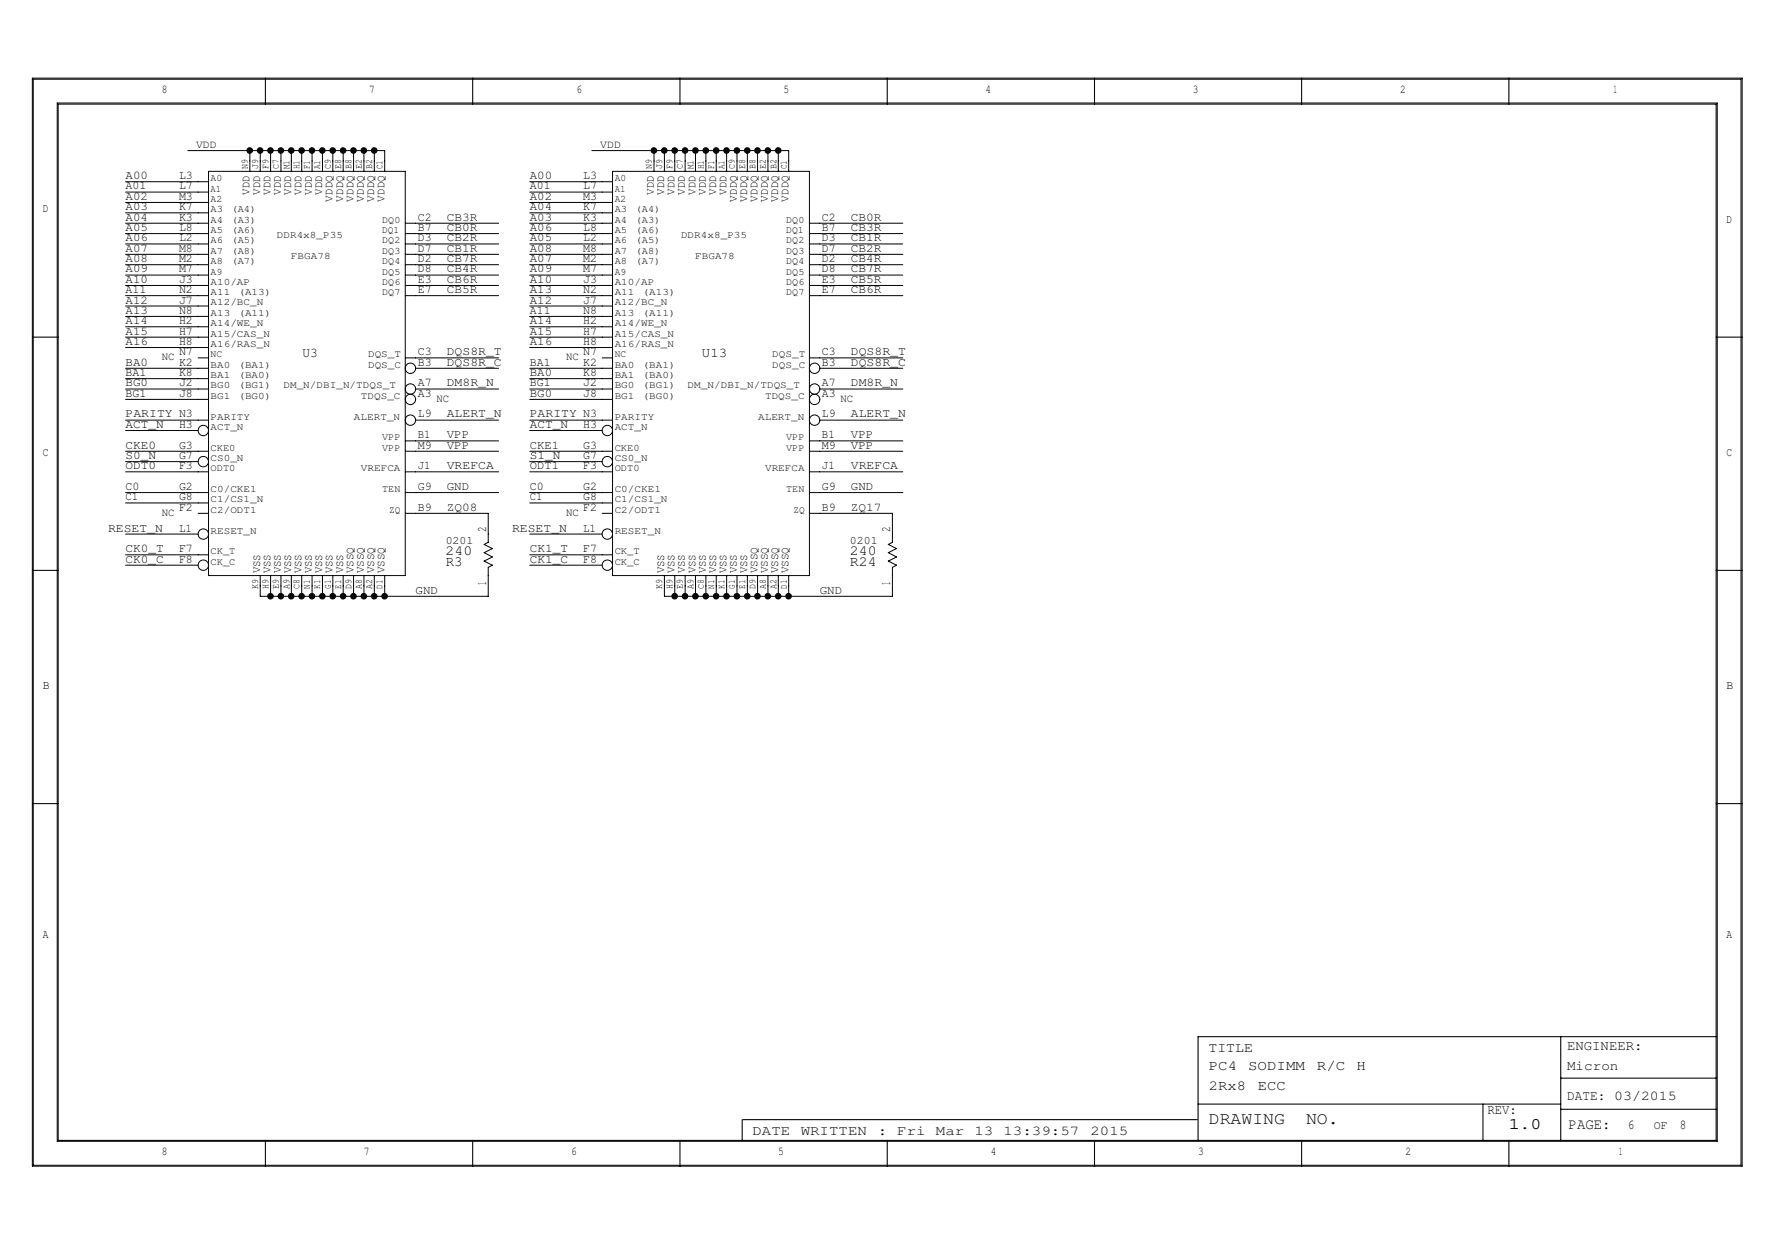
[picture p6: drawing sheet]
<svg xmlns="http://www.w3.org/2000/svg" width="420mm" height="297mm" viewBox="0 0 420 297" stroke-linecap="round" stroke-linejoin="round" font-family="sans-serif">
<g fill="none" stroke="#000" stroke-width=".25">
<path d="M7.7 18.5h404.7v257.5h-404.7zM62.8 18.5v6.1M111.9 18.5v6.1M161 18.5v6.1M210 18.5v6.1M259.1 18.5v6.1M308.1 18.5v6.1M357.2 18.5v6.1M13.8 24.6h392.4v245.3h-392.4zM7.7 79.8h6.1M406.2 79.8h6.2M7.7 135h6.1"/>
<path d="M406.2 135h6.2M7.7 190.2h6.1M406.2 190.2h6.2M369.4 245.4v24.5M369.4 255.2h36.8M406.2 245.4h-122.6v24.5M62.8 269.9v6.1M111.9 269.9v6.1M161 269.9v6.1M175.7 265v4.9M175.9 265h107.4M210 269.9v6.1"/>
<path d="M259.1 269.9v6.1M283.6 261.3h85.8M308.1 269.9v6.1M351 261.3v8.6M357.2 269.9v6.1M369.4 262.6h36.8"/>
</g>
<g fill="none" stroke="#000" stroke-width=".24">
<path d="M7.9 18.8h404.2v257h-404.2zM13.5 24.4h393v245.7h-393zM44.5 35.6h46.6v5M59.1 35.6v5M61.6 35.6v5M64.1 35.6v5M66.5 35.6v5M69 35.6v5M71.4 35.6v5M73.9 35.6v5M76.3 35.6v5M78.8 35.6v5"/>
<path d="M81.2 35.6v5M83.7 35.6v5M86.1 35.6v5M88.6 35.6v5M140.1 35.6h46.6v5M154.8 35.6v5M157.3 35.6v5M159.7 35.6v5M162.2 35.6v5M164.6 35.6v5M167.1 35.6v5M169.5 35.6v5"/>
<path d="M172 35.6v5M174.5 35.6v5M176.9 35.6v5M179.3 35.6v5M181.8 35.6v5M184.2 35.6v5M29.7 43h19.7M29.7 45.5h19.7M29.7 47.9h19.7M29.7 50.4h19.7M29.7 52.8h19.7M29.7 55.3h19.7"/>
<path d="M29.7 57.7h19.7M49.4 40.6h46.5v95.6h-46.5zM95.9 52.8h22.1M95.9 55.3h22.1M95.9 57.7h22.1M125.4 43h19.6M125.4 45.5h19.6M125.4 47.9h19.6M125.4 50.4h19.6M125.4 52.8h19.6M125.4 55.3h19.6M125.4 57.7h19.6"/>
<path d="M145 40.6h46.6v95.6h-46.6zM191.6 52.8h22.1M191.6 55.3h22.1M191.6 57.7h22.1M29.7 60.2h19.7M29.7 62.7h19.7M29.7 65.1h19.7M29.7 67.6h19.7M29.7 70h19.7M29.7 72.4h19.7M29.7 74.9h19.7M29.7 79.8h19.7"/>
<path d="M29.7 77.3h19.7M95.9 60.2h22.1M95.9 62.7h22.1M95.9 65.1h22.1M95.9 67.6h22.1M95.9 70h22.1M125.4 60.2h19.6M125.4 62.7h19.6M125.4 65.1h19.6M125.4 67.6h19.6M125.4 70h19.6M125.4 72.4h19.6"/>
<path d="M125.4 74.9h19.6M125.4 79.8h19.6M125.4 77.3h19.6M191.6 60.2h22.1M191.6 62.7h22.1M191.6 65.1h22.1M191.6 67.6h22.1M191.6 70h22.1M29.7 87.2h19.7M29.7 89.6h19.7M29.7 92.1h19.7M29.7 94.5h19.7"/>
<path d="M29.7 99.4h19.7M29.7 82.3h19.7M46.9 84.7h2.5M95.9 84.7h22.1M98.4 87.2h19.6M98.4 92.1h19.6M98.4 99.4h19.6M125.4 87.2h19.6M125.4 89.6h19.6M125.4 92.1h19.6M125.4 94.5h19.6M125.4 99.4h19.6"/>
<path d="M125.4 82.3h19.6M142.5 84.7h2.5M191.6 84.7h22.1M194.1 87.2h19.6M194.1 92.1h19.6M194.1 99.4h19.6M29.7 106.8h19.7M29.7 116.6h19.7M29.7 111.7h19.7M29.7 119h19.7M29.7 109.3h17.2M29.7 101.9h17.2"/>
<path d="M95.9 106.8h22.1M95.9 116.6h22.1M95.9 111.7h22.1M95.9 104.4h22.1M125.4 106.8h19.6M125.4 116.6h19.6M125.4 111.7h19.6M125.4 119h19.6M125.4 109.3h17.1M125.4 101.9h17.1M191.6 106.8h22.1M191.6 116.6h22.1"/>
<path d="M191.6 111.7h22.1M191.6 104.4h22.1M29.7 131.3h19.7M29.7 126.4h17.2M29.7 133.8h17.2M46.9 121.5h2.5M64.1 136.2v4.9M66.5 136.2v4.9M69 136.2v4.9M71.4 136.2v4.9M73.9 136.2v4.9M76.3 136.2v4.9"/>
<path d="M78.8 136.2v4.9M81.2 136.2v4.9M83.7 136.2v4.9M86.1 136.2v4.9M88.6 136.2v4.9M91.1 136.2v4.9M95.9 121.5h19.7v6.9l-1 .5 1.9 .9-1.9 1 1.9 1-1.9 1 1.9 1-.9 .5v6.8h-54v-4.9M125.4 131.3h19.6M125.4 126.4h17.1M125.4 133.8h17.1M142.5 121.5h2.5M159.7 136.2v4.9"/>
<path d="M162.2 136.2v4.9M164.6 136.2v4.9M167.1 136.2v4.9M169.5 136.2v4.9M172 136.2v4.9M174.5 136.2v4.9M176.9 136.2v4.9M179.3 136.2v4.9M181.8 136.2v4.9M184.2 136.2v4.9M186.7 136.2v4.9M191.6 121.5h19.6v6.9l-.9 .5 1.9 .9-1.9 1 1.9 1-1.9 1 1.9 1-1 .5v6.8h-53.9v-4.9"/>
<circle cx="59.1" cy="35.6" r=".66"/>
<circle cx="61.6" cy="35.6" r=".66"/>
<circle cx="64" cy="35.6" r=".66"/>
<circle cx="66.5" cy="35.6" r=".66"/>
<circle cx="68.9" cy="35.6" r=".66"/>
<circle cx="71.4" cy="35.6" r=".66"/>
<circle cx="73.8" cy="35.6" r=".66"/>
<circle cx="76.3" cy="35.6" r=".66"/>
<circle cx="78.8" cy="35.6" r=".66"/>
<circle cx="81.2" cy="35.6" r=".66"/>
<circle cx="83.7" cy="35.6" r=".66"/>
<circle cx="86.1" cy="35.6" r=".66"/>
<circle cx="88.6" cy="35.6" r=".66"/>
<circle cx="154.8" cy="35.6" r=".66"/>
<circle cx="157.2" cy="35.6" r=".66"/>
<circle cx="159.7" cy="35.6" r=".66"/>
<circle cx="162.2" cy="35.6" r=".66"/>
<circle cx="164.6" cy="35.6" r=".66"/>
<circle cx="167.1" cy="35.6" r=".66"/>
<circle cx="169.5" cy="35.6" r=".66"/>
<circle cx="172" cy="35.6" r=".66"/>
<circle cx="174.4" cy="35.6" r=".66"/>
<circle cx="176.9" cy="35.6" r=".66"/>
<circle cx="179.3" cy="35.6" r=".66"/>
<circle cx="181.8" cy="35.6" r=".66"/>
<circle cx="184.2" cy="35.6" r=".66"/>
<circle cx="97.1" cy="99.4" r="1.23"/>
<circle cx="97.1" cy="92.1" r="1.23"/>
<circle cx="97.1" cy="87.2" r="1.23"/>
<circle cx="97.1" cy="94.5" r="1.23"/>
<circle cx="192.8" cy="92.1" r="1.23"/>
<circle cx="192.8" cy="87.2" r="1.23"/>
<circle cx="192.8" cy="99.4" r="1.23"/>
<circle cx="192.8" cy="94.5" r="1.23"/>
<circle cx="48.1" cy="101.9" r="1.23"/>
<circle cx="48.1" cy="109.3" r="1.23"/>
<circle cx="143.8" cy="101.9" r="1.23"/>
<circle cx="143.8" cy="109.3" r="1.23"/>
<circle cx="48.1" cy="126.4" r="1.23"/>
<circle cx="48.1" cy="133.8" r="1.23"/>
<circle cx="143.8" cy="133.8" r="1.23"/>
<circle cx="143.8" cy="126.4" r="1.23"/>
<circle cx="64" cy="141.1" r=".66"/>
<circle cx="66.5" cy="141.1" r=".66"/>
<circle cx="68.9" cy="141.1" r=".66"/>
<circle cx="71.4" cy="141.1" r=".66"/>
<circle cx="73.8" cy="141.1" r=".66"/>
<circle cx="76.3" cy="141.1" r=".66"/>
<circle cx="78.8" cy="141.1" r=".66"/>
<circle cx="81.2" cy="141.1" r=".66"/>
<circle cx="83.7" cy="141.1" r=".66"/>
<circle cx="86.1" cy="141.1" r=".66"/>
<circle cx="88.6" cy="141.1" r=".66"/>
<circle cx="91" cy="141.1" r=".66"/>
<circle cx="159.7" cy="141.1" r=".66"/>
<circle cx="162.2" cy="141.1" r=".66"/>
<circle cx="164.6" cy="141.1" r=".66"/>
<circle cx="167.1" cy="141.1" r=".66"/>
<circle cx="169.5" cy="141.1" r=".66"/>
<circle cx="172" cy="141.1" r=".66"/>
<circle cx="174.4" cy="141.1" r=".66"/>
<circle cx="176.9" cy="141.1" r=".66"/>
<circle cx="179.3" cy="141.1" r=".66"/>
<circle cx="181.8" cy="141.1" r=".66"/>
<circle cx="184.2" cy="141.1" r=".66"/>
<circle cx="186.7" cy="141.1" r=".66"/>
</g>
<g fill="#000">
<circle cx="59.1" cy="35.6" r=".66"/>
<circle cx="61.6" cy="35.6" r=".66"/>
<circle cx="64" cy="35.6" r=".66"/>
<circle cx="66.5" cy="35.6" r=".66"/>
<circle cx="68.9" cy="35.6" r=".66"/>
<circle cx="71.4" cy="35.6" r=".66"/>
<circle cx="73.8" cy="35.6" r=".66"/>
<circle cx="76.3" cy="35.6" r=".66"/>
<circle cx="78.8" cy="35.6" r=".66"/>
<circle cx="81.2" cy="35.6" r=".66"/>
<circle cx="83.7" cy="35.6" r=".66"/>
<circle cx="86.1" cy="35.6" r=".66"/>
<circle cx="88.6" cy="35.6" r=".66"/>
<circle cx="154.8" cy="35.6" r=".66"/>
<circle cx="157.2" cy="35.6" r=".66"/>
<circle cx="159.7" cy="35.6" r=".66"/>
<circle cx="162.2" cy="35.6" r=".66"/>
<circle cx="164.6" cy="35.6" r=".66"/>
<circle cx="167.1" cy="35.6" r=".66"/>
<circle cx="169.5" cy="35.6" r=".66"/>
<circle cx="172" cy="35.6" r=".66"/>
<circle cx="174.4" cy="35.6" r=".66"/>
<circle cx="176.9" cy="35.6" r=".66"/>
<circle cx="179.3" cy="35.6" r=".66"/>
<circle cx="181.8" cy="35.6" r=".66"/>
<circle cx="184.2" cy="35.6" r=".66"/>
<circle cx="64" cy="141.1" r=".66"/>
<circle cx="66.5" cy="141.1" r=".66"/>
<circle cx="68.9" cy="141.1" r=".66"/>
<circle cx="71.4" cy="141.1" r=".66"/>
<circle cx="73.8" cy="141.1" r=".66"/>
<circle cx="76.3" cy="141.1" r=".66"/>
<circle cx="78.8" cy="141.1" r=".66"/>
<circle cx="81.2" cy="141.1" r=".66"/>
<circle cx="83.7" cy="141.1" r=".66"/>
<circle cx="86.1" cy="141.1" r=".66"/>
<circle cx="88.6" cy="141.1" r=".66"/>
<circle cx="91" cy="141.1" r=".66"/>
<circle cx="159.7" cy="141.1" r=".66"/>
<circle cx="162.2" cy="141.1" r=".66"/>
<circle cx="164.6" cy="141.1" r=".66"/>
<circle cx="167.1" cy="141.1" r=".66"/>
<circle cx="169.5" cy="141.1" r=".66"/>
<circle cx="172" cy="141.1" r=".66"/>
<circle cx="174.4" cy="141.1" r=".66"/>
<circle cx="176.9" cy="141.1" r=".66"/>
<circle cx="179.3" cy="141.1" r=".66"/>
<circle cx="181.8" cy="141.1" r=".66"/>
<circle cx="184.2" cy="141.1" r=".66"/>
<circle cx="186.7" cy="141.1" r=".66"/>
</g>
<g font-size="4.1">
<text x="286.1" y="266.1">DRAWING</text>
<text x="309.2" y="266.1">NO.</text>
<text x="357.1" y="267.2">1.0</text>
</g>
<text font-size="3.6" x="371.3" y="267.3">PAGE:</text>
<g font-size="3.4">
<text x="105.5" y="131.4">240</text>
<text x="201.2" y="131.4">240</text>
<text x="105.5" y="134.1">R3</text>
<text x="201.2" y="134.1">R24</text>
</g>
<g font-size="3.3">
<text x="286" y="248.9">TITLE</text>
<text x="370.9" y="248.5">ENGINEER:</text>
<text x="286.1" y="253.2">PC4</text>
<text x="286.1" y="258">2Rx8</text>
<text x="295.4" y="253.2">SODIMM</text>
<text x="297.8" y="258">ECC</text>
<text x="311.7" y="253.2">R/C</text>
<text x="321.1" y="253.2">H</text>
<text x="370.9" y="253.2">Micron</text>
<text x="352.1" y="263.7">REV:</text>
<text x="370.9" y="260.3">DATE: 03/2015</text>
<text x="178.1" y="268.5">DATE</text>
<text x="189.5" y="268.5">WRITTEN</text>
<text x="207.8" y="268.5">:</text>
<text x="212.4" y="268.5">Fri</text>
<text x="221.5" y="268.5">Mar</text>
<text x="230.7" y="268.5">13</text>
<text x="237.5" y="268.5">13:39:57</text>
<text x="258.1" y="268.5">2015</text>
<text x="385.4" y="267.3">6</text>
<text x="397.6" y="267.3">8</text>
</g>
<g font-size="3.2">
<text x="71.6" y="84.5">U3</text>
<text x="166.2" y="84.5">U13</text>
</g>
<g font-size="3.1">
<text x="115.1" y="125.9" transform="rotate(-90 115.1 125.9)">2</text>
<text x="210.7" y="125.9" transform="rotate(-90 210.7 125.9)">2</text>
<text x="115.1" y="138.3" transform="rotate(-90 115.1 138.3)">1</text>
<text x="210.7" y="138.3" transform="rotate(-90 210.7 138.3)">1</text>
</g>
<g font-size="2.8">
<text x="38.3" y="22.1">8</text>
<text x="87.4" y="22.1">7</text>
<text x="136.4" y="22.1">6</text>
<text x="185.5" y="22.1">5</text>
<text x="233.3" y="22.1">4</text>
<text x="282.4" y="22.1">3</text>
<text x="331.4" y="22.1">2</text>
<text x="381.9" y="22.1">1</text>
<text x="29.7" y="47.3">A02</text>
<text x="29.7" y="44.8">A01</text>
<text x="29.7" y="42.4">A00</text>
<text x="42.4" y="47.3">M3</text>
<text x="42.4" y="44.8">L7</text>
<text x="42.4" y="42.4">L3</text>
<text x="125.4" y="47.3">A02</text>
<text x="125.4" y="44.8">A01</text>
<text x="125.4" y="42.4">A00</text>
<text x="138" y="47.3">M3</text>
<text x="138" y="44.8">L7</text>
<text x="138" y="42.4">L3</text>
<text x="10.1" y="50.2">D</text>
<text x="29.7" y="52.2">A04</text>
<text x="29.7" y="49.7">A03</text>
<text x="42.4" y="52.2">K3</text>
<text x="42.4" y="49.7">K7</text>
<text x="98.9" y="52.2">C2</text>
<text x="105.7" y="52.2">CB3R</text>
<text x="125.4" y="52.2">A03</text>
<text x="125.4" y="49.7">A04</text>
<text x="138" y="52.2">K3</text>
<text x="138" y="49.7">K7</text>
<text x="194.6" y="52.2">C2</text>
<text x="201.4" y="52.2">CB0R</text>
<text x="408.7" y="52.7">D</text>
<text x="29.7" y="59.6">A07</text>
<text x="29.7" y="57.1">A06</text>
<text x="29.7" y="54.7">A05</text>
<text x="42.4" y="59.6">M8</text>
<text x="42.4" y="57.1">L2</text>
<text x="42.4" y="54.7">L8</text>
<text x="98.9" y="59.6">D7</text>
<text x="98.9" y="57.1">D3</text>
<text x="98.9" y="54.7">B7</text>
<text x="105.7" y="59.6">CB1R</text>
<text x="105.7" y="57.1">CB2R</text>
<text x="105.7" y="54.7">CB0R</text>
<text x="125.4" y="59.6">A08</text>
<text x="125.4" y="57.1">A05</text>
<text x="125.4" y="54.7">A06</text>
<text x="138" y="59.6">M8</text>
<text x="138" y="57.1">L2</text>
<text x="138" y="54.7">L8</text>
<text x="194.6" y="59.6">D7</text>
<text x="194.6" y="57.1">D3</text>
<text x="194.6" y="54.7">B7</text>
<text x="201.4" y="59.6">CB2R</text>
<text x="201.4" y="57.1">CB1R</text>
<text x="201.4" y="54.7">CB3R</text>
<text x="29.7" y="64.5">A09</text>
<text x="29.7" y="62">A08</text>
<text x="42.4" y="64.5">M7</text>
<text x="42.4" y="62">M2</text>
<text x="98.9" y="64.5">D8</text>
<text x="98.9" y="62">D2</text>
<text x="105.7" y="64.5">CB4R</text>
<text x="105.7" y="62">CB7R</text>
<text x="125.4" y="64.5">A09</text>
<text x="125.4" y="62">A07</text>
<text x="138" y="64.5">M7</text>
<text x="138" y="62">M2</text>
<text x="194.6" y="64.5">D8</text>
<text x="194.6" y="62">D2</text>
<text x="201.4" y="64.5">CB7R</text>
<text x="201.4" y="62">CB4R</text>
<text x="29.7" y="71.8">A12</text>
<text x="29.7" y="69.4">A11</text>
<text x="29.7" y="66.9">A10</text>
<text x="42.4" y="71.8">J7</text>
<text x="42.4" y="69.4">N2</text>
<text x="42.4" y="66.9">J3</text>
<text x="98.9" y="69.4">E7</text>
<text x="98.9" y="66.9">E3</text>
<text x="105.7" y="69.4">CB5R</text>
<text x="105.7" y="66.9">CB6R</text>
<text x="125.4" y="71.8">A12</text>
<text x="125.4" y="69.4">A13</text>
<text x="125.4" y="66.9">A10</text>
<text x="138" y="71.8">J7</text>
<text x="138" y="69.4">N2</text>
<text x="138" y="66.9">J3</text>
<text x="194.6" y="69.4">E7</text>
<text x="194.6" y="66.9">E3</text>
<text x="201.4" y="69.4">CB6R</text>
<text x="201.4" y="66.9">CB5R</text>
<text x="29.7" y="76.8">A14</text>
<text x="29.7" y="74.3">A13</text>
<text x="42.4" y="76.8">H2</text>
<text x="42.4" y="74.3">N8</text>
<text x="125.4" y="76.8">A14</text>
<text x="125.4" y="74.3">A11</text>
<text x="138" y="76.8">H2</text>
<text x="138" y="74.3">N8</text>
<text x="29.7" y="81.7">A16</text>
<text x="29.7" y="79.2">A15</text>
<text x="42.4" y="81.7">H8</text>
<text x="42.4" y="79.2">H7</text>
<text x="125.4" y="81.7">A16</text>
<text x="125.4" y="79.2">A15</text>
<text x="138" y="81.7">H8</text>
<text x="138" y="79.2">H7</text>
<text x="29.7" y="89">BA1</text>
<text x="29.7" y="86.5">BA0</text>
<text x="42.4" y="89">K8</text>
<text x="42.4" y="86.5">K2</text>
<text x="42.4" y="84.1">N7</text>
<text x="98.9" y="84.1">C3</text>
<text x="98.9" y="86.5">B3</text>
<text x="105.7" y="84.1">DQS8R_T</text>
<text x="105.7" y="86.5">DQS8R_C</text>
<text x="125.4" y="89">BA0</text>
<text x="125.4" y="86.5">BA1</text>
<text x="138" y="89">K8</text>
<text x="138" y="86.5">K2</text>
<text x="138" y="84.1">N7</text>
<text x="194.6" y="84.1">C3</text>
<text x="194.6" y="86.5">B3</text>
<text x="201.4" y="84.1">DQS8R_T</text>
<text x="201.4" y="86.5">DQS8R_C</text>
<text x="29.7" y="93.9">BG1</text>
<text x="29.7" y="91.4">BG0</text>
<text x="42.4" y="93.9">J8</text>
<text x="42.4" y="91.4">J2</text>
<text x="98.9" y="93.9">A3</text>
<text x="98.9" y="91.4">A7</text>
<text x="105.7" y="91.4">DM8R_N</text>
<text x="125.4" y="93.9">BG0</text>
<text x="125.4" y="91.4">BG1</text>
<text x="138" y="93.9">J8</text>
<text x="138" y="91.4">J2</text>
<text x="194.6" y="93.9">A3</text>
<text x="194.6" y="91.4">A7</text>
<text x="201.4" y="91.4">DM8R_N</text>
<text x="29.7" y="98.8">PARITY N3</text>
<text x="29.7" y="101.3">ACT_N</text>
<text x="42.4" y="101.3">H3</text>
<text x="98.9" y="98.8">L9</text>
<text x="105.7" y="98.8">ALERT_N</text>
<text x="125.4" y="98.8">PARITY N3</text>
<text x="125.4" y="101.3">ACT_N</text>
<text x="138" y="101.3">H3</text>
<text x="194.6" y="98.8">L9</text>
<text x="201.4" y="98.8">ALERT_N</text>
<text x="10.1" y="107.9">C</text>
<text x="29.7" y="106.2">CKE0</text>
<text x="42.4" y="106.2">G3</text>
<text x="98.9" y="106.2">M9</text>
<text x="98.9" y="103.7">B1</text>
<text x="105.7" y="106.2">VPP</text>
<text x="105.7" y="103.7">VPP</text>
<text x="125.4" y="106.2">CKE1</text>
<text x="138" y="106.2">G3</text>
<text x="194.6" y="106.2">M9</text>
<text x="194.6" y="103.7">B1</text>
<text x="201.4" y="106.2">VPP</text>
<text x="201.4" y="103.7">VPP</text>
<text x="408.7" y="107.9">C</text>
<text x="29.7" y="111.1">ODT0</text>
<text x="29.7" y="108.6">S0_N</text>
<text x="42.4" y="111.1">F3</text>
<text x="42.4" y="108.6">G7</text>
<text x="98.9" y="111.1">J1</text>
<text x="105.7" y="111.1">VREFCA</text>
<text x="125.4" y="111.1">ODT1</text>
<text x="125.4" y="108.6">S1_N</text>
<text x="138" y="111.1">F3</text>
<text x="138" y="108.6">G7</text>
<text x="194.6" y="111.1">J1</text>
<text x="201.4" y="111.1">VREFCA</text>
<text x="29.7" y="118.4">C1</text>
<text x="29.7" y="116">C0</text>
<text x="42.4" y="118.4">G8</text>
<text x="42.4" y="116">G2</text>
<text x="98.9" y="116">G9</text>
<text x="105.7" y="116">GND</text>
<text x="125.4" y="118.4">C1</text>
<text x="125.4" y="116">C0</text>
<text x="138" y="118.4">G8</text>
<text x="138" y="116">G2</text>
<text x="194.6" y="116">G9</text>
<text x="201.4" y="116">GND</text>
<text x="25.6" y="125.8">RESET_N</text>
<text x="42.4" y="125.8">L1</text>
<text x="42.4" y="120.9">F2</text>
<text x="98.9" y="120.9">B9</text>
<text x="105.7" y="120.9">ZQ08</text>
<text x="121.2" y="125.8">RESET_N</text>
<text x="138" y="125.8">L1</text>
<text x="138" y="120.9">F2</text>
<text x="194.6" y="120.9">B9</text>
<text x="201.4" y="120.9">ZQ17</text>
<text x="29.7" y="130.7">CK0_T</text>
<text x="42.4" y="130.7">F7</text>
<text x="125.4" y="130.7">CK1_T</text>
<text x="138" y="130.7">F7</text>
<text x="29.7" y="133.1">CK0_C</text>
<text x="42.4" y="133.1">F8</text>
<text x="125.4" y="133.1">CK1_C</text>
<text x="138" y="133.1">F8</text>
<text x="98.4" y="140.5">GND</text>
<text x="194.1" y="140.5">GND</text>
<text x="10.1" y="163.1">B</text>
<text x="408.7" y="163.1">B</text>
<text x="10.1" y="222">A</text>
<text x="408.7" y="222">A</text>
<text x="391.5" y="267.3">OF</text>
<text x="38.3" y="273.5">8</text>
<text x="86.1" y="273.5">7</text>
<text x="135.2" y="273.5">6</text>
<text x="184.2" y="273.5">5</text>
<text x="234.5" y="273.5">4</text>
<text x="283.6" y="273.5">3</text>
<text x="332.7" y="273.5">2</text>
<text x="383.2" y="273.5">1</text>
</g>
<g font-size="2.7">
<text x="59.1" y="46.1" transform="rotate(-90 59.1 46.1)">VDD</text>
<text x="61.6" y="46.1" transform="rotate(-90 61.6 46.1)">VDD</text>
<text x="64" y="46.1" transform="rotate(-90 64 46.1)">VDD</text>
<text x="66.5" y="46.1" transform="rotate(-90 66.5 46.1)">VDD</text>
<text x="68.9" y="46.1" transform="rotate(-90 68.9 46.1)">VDD</text>
<text x="71.4" y="46.1" transform="rotate(-90 71.4 46.1)">VDD</text>
<text x="73.8" y="46.1" transform="rotate(-90 73.8 46.1)">VDD</text>
<text x="76.3" y="46.1" transform="rotate(-90 76.3 46.1)">VDD</text>
<text x="78.7" y="47.7" transform="rotate(-90 78.7 47.7)">VDDQ</text>
<text x="81.2" y="47.7" transform="rotate(-90 81.2 47.7)">VDDQ</text>
<text x="83.7" y="47.7" transform="rotate(-90 83.7 47.7)">VDDQ</text>
<text x="86.1" y="47.7" transform="rotate(-90 86.1 47.7)">VDDQ</text>
<text x="88.6" y="47.7" transform="rotate(-90 88.6 47.7)">VDDQ</text>
<text x="91" y="47.7" transform="rotate(-90 91 47.7)">VDDQ</text>
<text x="154.8" y="46.1" transform="rotate(-90 154.8 46.1)">VDD</text>
<text x="157.2" y="46.1" transform="rotate(-90 157.2 46.1)">VDD</text>
<text x="159.7" y="46.1" transform="rotate(-90 159.7 46.1)">VDD</text>
<text x="162.1" y="46.1" transform="rotate(-90 162.1 46.1)">VDD</text>
<text x="164.6" y="46.1" transform="rotate(-90 164.6 46.1)">VDD</text>
<text x="167" y="46.1" transform="rotate(-90 167 46.1)">VDD</text>
<text x="169.5" y="46.1" transform="rotate(-90 169.5 46.1)">VDD</text>
<text x="172" y="46.1" transform="rotate(-90 172 46.1)">VDD</text>
<text x="174.4" y="47.7" transform="rotate(-90 174.4 47.7)">VDDQ</text>
<text x="176.9" y="47.7" transform="rotate(-90 176.9 47.7)">VDDQ</text>
<text x="179.3" y="47.7" transform="rotate(-90 179.3 47.7)">VDDQ</text>
<text x="181.7" y="47.7" transform="rotate(-90 181.7 47.7)">VDDQ</text>
<text x="184.2" y="47.7" transform="rotate(-90 184.2 47.7)">VDDQ</text>
<text x="186.6" y="47.7" transform="rotate(-90 186.6 47.7)">VDDQ</text>
<text x="105.5" y="128.7">0201</text>
<text x="201.2" y="128.7">0201</text>
<text x="61.6" y="135.7" transform="rotate(-90 61.6 135.7)">VSS</text>
<text x="64" y="135.7" transform="rotate(-90 64 135.7)">VSS</text>
<text x="66.5" y="135.7" transform="rotate(-90 66.5 135.7)">VSS</text>
<text x="68.9" y="135.7" transform="rotate(-90 68.9 135.7)">VSS</text>
<text x="71.4" y="135.7" transform="rotate(-90 71.4 135.7)">VSS</text>
<text x="73.8" y="135.7" transform="rotate(-90 73.8 135.7)">VSS</text>
<text x="76.3" y="135.7" transform="rotate(-90 76.3 135.7)">VSS</text>
<text x="78.7" y="135.7" transform="rotate(-90 78.7 135.7)">VSS</text>
<text x="81.2" y="135.7" transform="rotate(-90 81.2 135.7)">VSS</text>
<text x="83.7" y="135.7" transform="rotate(-90 83.7 135.7)">VSSQ</text>
<text x="86.1" y="135.7" transform="rotate(-90 86.1 135.7)">VSSQ</text>
<text x="88.6" y="135.7" transform="rotate(-90 88.6 135.7)">VSSQ</text>
<text x="91" y="135.7" transform="rotate(-90 91 135.7)">VSSQ</text>
<text x="157.2" y="135.7" transform="rotate(-90 157.2 135.7)">VSS</text>
<text x="159.7" y="135.7" transform="rotate(-90 159.7 135.7)">VSS</text>
<text x="162.1" y="135.7" transform="rotate(-90 162.1 135.7)">VSS</text>
<text x="164.6" y="135.7" transform="rotate(-90 164.6 135.7)">VSS</text>
<text x="167" y="135.7" transform="rotate(-90 167 135.7)">VSS</text>
<text x="169.5" y="135.7" transform="rotate(-90 169.5 135.7)">VSS</text>
<text x="172" y="135.7" transform="rotate(-90 172 135.7)">VSS</text>
<text x="174.4" y="135.7" transform="rotate(-90 174.4 135.7)">VSS</text>
<text x="176.9" y="135.7" transform="rotate(-90 176.9 135.7)">VSS</text>
<text x="179.3" y="135.7" transform="rotate(-90 179.3 135.7)">VSSQ</text>
<text x="181.7" y="135.7" transform="rotate(-90 181.7 135.7)">VSSQ</text>
<text x="184.2" y="135.7" transform="rotate(-90 184.2 135.7)">VSSQ</text>
<text x="186.6" y="135.7" transform="rotate(-90 186.6 135.7)">VSSQ</text>
</g>
<g font-size="2.6">
<text x="46.4" y="35.1">VDD</text>
<text x="142.1" y="35.1">VDD</text>
<text x="38.3" y="85.3">NC</text>
<text x="134" y="85.3">NC</text>
<text x="103.3" y="95.1">NC</text>
<text x="199" y="95.1">NC</text>
<text x="38.3" y="122.1">NC</text>
<text x="134" y="122.1">NC</text>
</g>
<g font-size="2.4">
<text x="49.8" y="47.8">A2</text>
<text x="49.8" y="45.3">A1</text>
<text x="49.8" y="42.9">A0</text>
<text x="145.5" y="47.8">A2</text>
<text x="145.5" y="45.3">A1</text>
<text x="145.5" y="42.9">A0</text>
<text x="49.8" y="52.7">A4</text>
<text x="49.8" y="50.2">A3</text>
<text x="54.8" y="52.7">(A3)</text>
<text x="54.8" y="50.2">(A4)</text>
<text x="90.5" y="52.7">DQ0</text>
<text x="145.5" y="52.7">A4</text>
<text x="145.5" y="50.2">A3</text>
<text x="150.5" y="52.7">(A3)</text>
<text x="150.5" y="50.2">(A4)</text>
<text x="186.1" y="52.7">DQ0</text>
<text x="49.8" y="57.6">A6</text>
<text x="49.8" y="55.2">A5</text>
<text x="54.8" y="57.6">(A5)</text>
<text x="54.8" y="55.2">(A6)</text>
<text x="65.5" y="56.4">DDR4x8_P35</text>
<text x="90.5" y="57.6">DQ2</text>
<text x="90.5" y="55.2">DQ1</text>
<text x="145.5" y="57.6">A6</text>
<text x="145.5" y="55.2">A5</text>
<text x="150.5" y="57.6">(A5)</text>
<text x="150.5" y="55.2">(A6)</text>
<text x="161.2" y="56.4">DDR4x8_P35</text>
<text x="186.1" y="57.6">DQ2</text>
<text x="186.1" y="55.2">DQ1</text>
<text x="49.8" y="65">A9</text>
<text x="49.8" y="62.5">A8</text>
<text x="49.8" y="60.1">A7</text>
<text x="54.8" y="62.5">(A7)</text>
<text x="54.8" y="60.1">(A8)</text>
<text x="68.9" y="61.3">FBGA78</text>
<text x="90.5" y="65">DQ5</text>
<text x="90.5" y="62.5">DQ4</text>
<text x="90.5" y="60.1">DQ3</text>
<text x="145.5" y="65">A9</text>
<text x="145.5" y="62.5">A8</text>
<text x="145.5" y="60.1">A7</text>
<text x="150.5" y="62.5">(A7)</text>
<text x="150.5" y="60.1">(A8)</text>
<text x="164.5" y="61.3">FBGA78</text>
<text x="186.1" y="65">DQ5</text>
<text x="186.1" y="62.5">DQ4</text>
<text x="186.1" y="60.1">DQ3</text>
<text x="49.8" y="69.8">A11</text>
<text x="49.8" y="67.4">A10/AP</text>
<text x="56.4" y="69.8">(A13)</text>
<text x="90.5" y="69.8">DQ7</text>
<text x="90.5" y="67.4">DQ6</text>
<text x="145.5" y="69.8">A11</text>
<text x="145.5" y="67.4">A10/AP</text>
<text x="152.1" y="69.8">(A13)</text>
<text x="186.1" y="69.8">DQ7</text>
<text x="186.1" y="67.4">DQ6</text>
<text x="49.8" y="77.2">A14/WE_N</text>
<text x="49.8" y="74.8">A13</text>
<text x="49.8" y="72.3">A12/BC_N</text>
<text x="56.4" y="74.8">(A11)</text>
<text x="145.5" y="77.2">A14/WE_N</text>
<text x="145.5" y="74.8">A13</text>
<text x="145.5" y="72.3">A12/BC_N</text>
<text x="152.1" y="74.8">(A11)</text>
<text x="49.8" y="82.1">A16/RAS_N</text>
<text x="49.8" y="79.7">A15/CAS_N</text>
<text x="145.5" y="82.1">A16/RAS_N</text>
<text x="145.5" y="79.7">A15/CAS_N</text>
<text x="49.8" y="89.5">BA1</text>
<text x="49.8" y="87">BA0</text>
<text x="49.8" y="84.6">NC</text>
<text x="56.4" y="89.5">(BA0)</text>
<text x="56.4" y="87">(BA1)</text>
<text x="87.1" y="84.6">DQS_T</text>
<text x="87.1" y="87">DQS_C</text>
<text x="145.5" y="89.5">BA1</text>
<text x="145.5" y="87">BA0</text>
<text x="145.5" y="84.6">NC</text>
<text x="152.1" y="89.5">(BA0)</text>
<text x="152.1" y="87">(BA1)</text>
<text x="182.8" y="84.6">DQS_T</text>
<text x="182.8" y="87">DQS_C</text>
<text x="49.8" y="94.4">BG1</text>
<text x="49.8" y="91.9">BG0</text>
<text x="56.4" y="94.4">(BG0)</text>
<text x="56.4" y="91.9">(BG1)</text>
<text x="67.1" y="91.9">DM_N/DBI_N/TDQS_T</text>
<text x="85.4" y="94.4">TDQS_C</text>
<text x="145.5" y="94.4">BG1</text>
<text x="145.5" y="91.9">BG0</text>
<text x="152.1" y="94.4">(BG0)</text>
<text x="152.1" y="91.9">(BG1)</text>
<text x="162.8" y="91.9">DM_N/DBI_N/TDQS_T</text>
<text x="181.1" y="94.4">TDQS_C</text>
<text x="49.8" y="99.3">PARITY</text>
<text x="49.8" y="101.8">ACT_N</text>
<text x="83.8" y="99.3">ALERT_N</text>
<text x="145.5" y="99.3">PARITY</text>
<text x="145.5" y="101.8">ACT_N</text>
<text x="179.5" y="99.3">ALERT_N</text>
<text x="49.8" y="106.7">CKE0</text>
<text x="90.5" y="106.7">VPP</text>
<text x="90.5" y="104.2">VPP</text>
<text x="145.5" y="106.7">CKE0</text>
<text x="186.1" y="106.7">VPP</text>
<text x="186.1" y="104.2">VPP</text>
<text x="49.8" y="109.1">CS0_N</text>
<text x="49.8" y="111.5">ODT0</text>
<text x="85.4" y="111.5">VREFCA</text>
<text x="145.5" y="109.1">CS0_N</text>
<text x="145.5" y="111.5">ODT0</text>
<text x="181.1" y="111.5">VREFCA</text>
<text x="49.8" y="116.5">C0/CKE1</text>
<text x="49.8" y="118.9">C1/CS1_N</text>
<text x="90.5" y="116.5">TEN</text>
<text x="145.5" y="116.5">C0/CKE1</text>
<text x="145.5" y="118.9">C1/CS1_N</text>
<text x="186.1" y="116.5">TEN</text>
<text x="49.8" y="121.4">C2/ODT1</text>
<text x="92.1" y="121.4">ZQ</text>
<text x="145.5" y="121.4">C2/ODT1</text>
<text x="187.8" y="121.4">ZQ</text>
<text x="49.8" y="126.3">RESET_N</text>
<text x="49.8" y="131.2">CK_T</text>
<text x="145.5" y="126.3">RESET_N</text>
<text x="145.5" y="131.2">CK_T</text>
<text x="49.8" y="133.6">CK_C</text>
<text x="145.5" y="133.6">CK_C</text>
</g>
<g font-size="2.3">
<text x="58.7" y="40.1" transform="rotate(-90 58.7 40.1)">N9</text>
<text x="61.1" y="40.1" transform="rotate(-90 61.1 40.1)">J9</text>
<text x="63.6" y="40.1" transform="rotate(-90 63.6 40.1)">F9</text>
<text x="66" y="40.1" transform="rotate(-90 66 40.1)">C7</text>
<text x="68.5" y="40.1" transform="rotate(-90 68.5 40.1)">M1</text>
<text x="70.9" y="40.1" transform="rotate(-90 70.9 40.1)">H1</text>
<text x="73.4" y="40.1" transform="rotate(-90 73.4 40.1)">F1</text>
<text x="75.8" y="40.1" transform="rotate(-90 75.8 40.1)">A1</text>
<text x="78.3" y="40.1" transform="rotate(-90 78.3 40.1)">C9</text>
<text x="80.7" y="40.1" transform="rotate(-90 80.7 40.1)">E8</text>
<text x="83.2" y="40.1" transform="rotate(-90 83.2 40.1)">B8</text>
<text x="85.6" y="40.1" transform="rotate(-90 85.6 40.1)">E2</text>
<text x="88.1" y="40.1" transform="rotate(-90 88.1 40.1)">B2</text>
<text x="90.6" y="40.1" transform="rotate(-90 90.6 40.1)">C1</text>
<text x="154.3" y="40.1" transform="rotate(-90 154.3 40.1)">N9</text>
<text x="156.8" y="40.1" transform="rotate(-90 156.8 40.1)">J9</text>
<text x="159.2" y="40.1" transform="rotate(-90 159.2 40.1)">F9</text>
<text x="161.7" y="40.1" transform="rotate(-90 161.7 40.1)">C7</text>
<text x="164.1" y="40.1" transform="rotate(-90 164.1 40.1)">M1</text>
<text x="166.6" y="40.1" transform="rotate(-90 166.6 40.1)">H1</text>
<text x="169" y="40.1" transform="rotate(-90 169 40.1)">F1</text>
<text x="171.5" y="40.1" transform="rotate(-90 171.5 40.1)">A1</text>
<text x="173.9" y="40.1" transform="rotate(-90 173.9 40.1)">C9</text>
<text x="176.4" y="40.1" transform="rotate(-90 176.4 40.1)">E8</text>
<text x="178.9" y="40.1" transform="rotate(-90 178.9 40.1)">B8</text>
<text x="181.3" y="40.1" transform="rotate(-90 181.3 40.1)">E2</text>
<text x="183.8" y="40.1" transform="rotate(-90 183.8 40.1)">B2</text>
<text x="186.2" y="40.1" transform="rotate(-90 186.2 40.1)">C1</text>
<text x="61.1" y="139.3" transform="rotate(-90 61.1 139.3)">K9</text>
<text x="63.6" y="139.3" transform="rotate(-90 63.6 139.3)">H9</text>
<text x="66" y="139.3" transform="rotate(-90 66 139.3)">E9</text>
<text x="68.5" y="139.3" transform="rotate(-90 68.5 139.3)">A9</text>
<text x="70.9" y="139.3" transform="rotate(-90 70.9 139.3)">C8</text>
<text x="73.4" y="139.3" transform="rotate(-90 73.4 139.3)">N1</text>
<text x="75.8" y="139.3" transform="rotate(-90 75.8 139.3)">K1</text>
<text x="78.3" y="139.3" transform="rotate(-90 78.3 139.3)">G1</text>
<text x="80.7" y="139.3" transform="rotate(-90 80.7 139.3)">E1</text>
<text x="83.2" y="139.3" transform="rotate(-90 83.2 139.3)">D9</text>
<text x="85.6" y="139.3" transform="rotate(-90 85.6 139.3)">A8</text>
<text x="88.1" y="139.3" transform="rotate(-90 88.1 139.3)">A2</text>
<text x="90.6" y="139.3" transform="rotate(-90 90.6 139.3)">D1</text>
<text x="156.8" y="139.3" transform="rotate(-90 156.8 139.3)">K9</text>
<text x="159.2" y="139.3" transform="rotate(-90 159.2 139.3)">H9</text>
<text x="161.7" y="139.3" transform="rotate(-90 161.7 139.3)">E9</text>
<text x="164.1" y="139.3" transform="rotate(-90 164.1 139.3)">A9</text>
<text x="166.6" y="139.3" transform="rotate(-90 166.6 139.3)">C8</text>
<text x="169" y="139.3" transform="rotate(-90 169 139.3)">N1</text>
<text x="171.5" y="139.3" transform="rotate(-90 171.5 139.3)">K1</text>
<text x="173.9" y="139.3" transform="rotate(-90 173.9 139.3)">G1</text>
<text x="176.4" y="139.3" transform="rotate(-90 176.4 139.3)">E1</text>
<text x="178.9" y="139.3" transform="rotate(-90 178.9 139.3)">D9</text>
<text x="181.3" y="139.3" transform="rotate(-90 181.3 139.3)">A8</text>
<text x="183.8" y="139.3" transform="rotate(-90 183.8 139.3)">A2</text>
<text x="186.2" y="139.3" transform="rotate(-90 186.2 139.3)">D1</text>
</g>
</svg>
